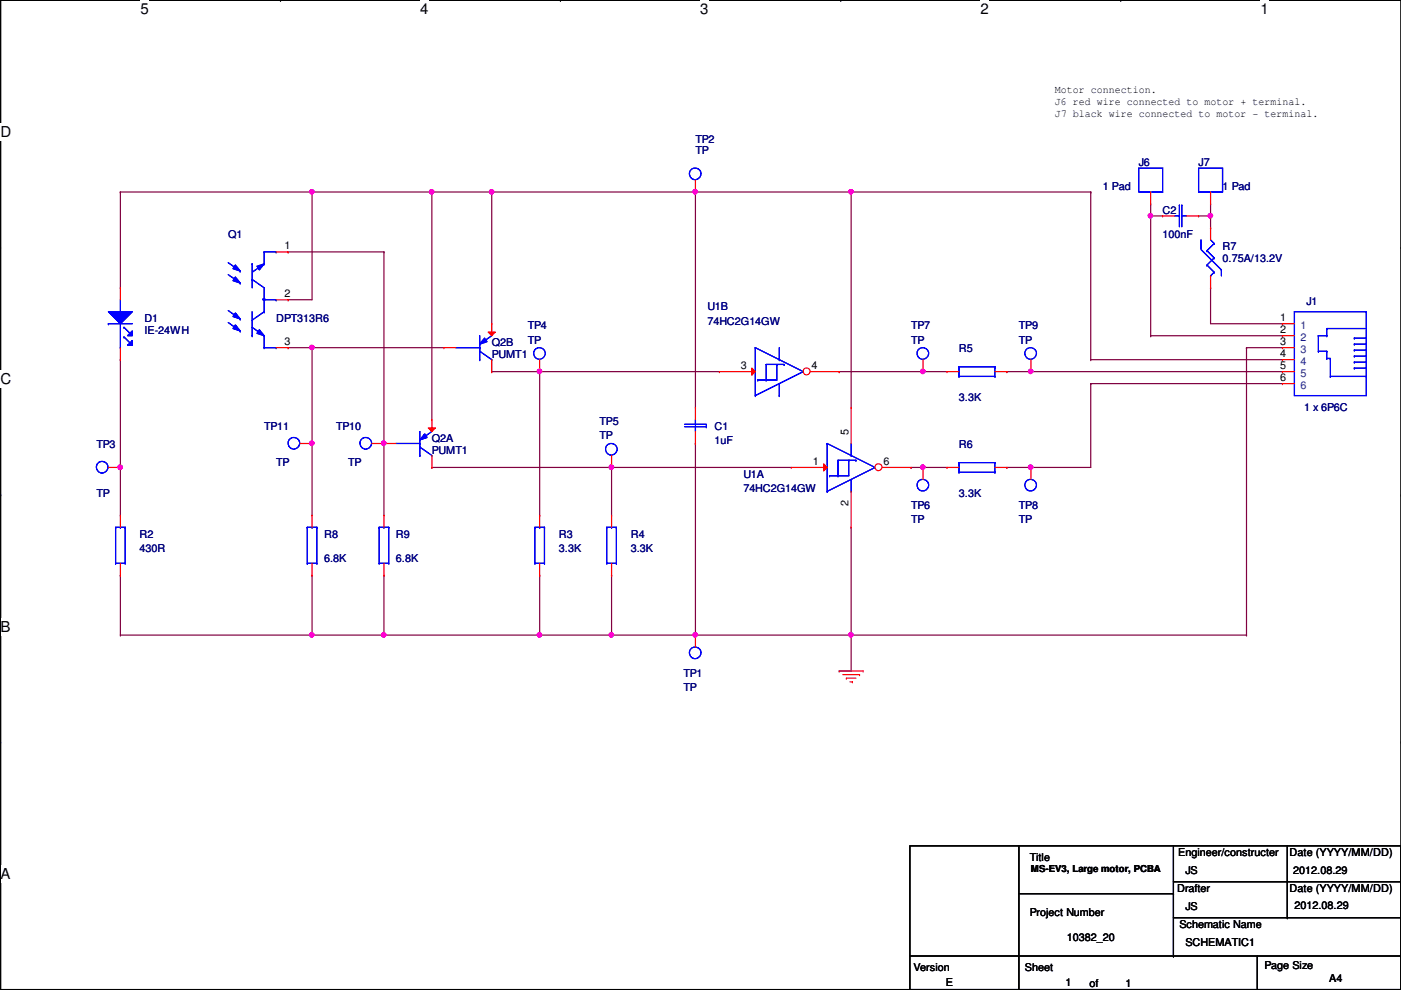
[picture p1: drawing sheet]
<svg xmlns="http://www.w3.org/2000/svg" width="297mm" height="210mm" viewBox="0 0 297 210" stroke-linecap="round" stroke-linejoin="round" font-family="sans-serif">
<path d="M.1 .1h296.9v209.8h-296.9z" fill="none" stroke="#000" stroke-width=".25"/>
<path d="M29.8 .1h1.7v3.6h-1.7z" fill="#fff"/>
<path d="M59.5 .1h.1M59.5 209.9h.1" fill="none" stroke="#000" stroke-width=".25"/>
<path d="M89.1 .1h1.8v3.6h-1.8z" fill="#fff"/>
<path d="M118.8 .1h.1M118.8 209.9h.1" fill="none" stroke="#000" stroke-width=".25"/>
<path d="M148.5 .1h1.7v3.6h-1.7z" fill="#fff"/>
<path d="M178.3 .1h.1M178.3 209.9h.1" fill="none" stroke="#000" stroke-width=".25"/>
<path d="M207.9 .1h1.8v3.6h-1.8z" fill="#fff"/>
<path d="M237.6 .1h.1M237.6 209.9h.1" fill="none" stroke="#000" stroke-width=".25"/>
<g fill="#fff">
<path d="M267.2 .1h1.8v3.6h-1.8z"/>
<path d="M.1 26.2h2.3v3.7h-2.3z"/>
<path d="M.1 78.7h2.3v3.6h-2.3z"/>
</g>
<path d="M.1 52.5h.1M297 52.5h.1" fill="none" stroke="#000" stroke-width=".25"/>
<path d="M.1 131.1h2.1v3.7h-2.1z" fill="#fff"/>
<path d="M.1 105h.1M297 105h.1" fill="none" stroke="#000" stroke-width=".25"/>
<path d="M.1 105h.1" fill="none" stroke="#000" stroke-width=".21"/>
<path d="M.1 183.6h2.1v3.6h-2.1z" fill="#fff"/>
<path d="M.1 157.4h.1M297 157.4h.1" fill="none" stroke="#000" stroke-width=".25"/>
<path d="M244 45.8h.1M244 43.3v2.5M256.7 45.8h.1M256.7 43.3v2.5M244 71.2h.1M244 71.2h27.9M256.7 68.7h15.2M271.9 68.7h.1M25.5 99.1h.1M25.5 99.1v10.2" fill="none" stroke="#800040" stroke-width=".25"/>
<circle cx="25.5" cy="99.1" r=".48" fill="#f0f"/>
<circle cx="25.5" cy="99.1" r=".48" fill="none" stroke="#f0f" stroke-width=".25"/>
<path d="M66.2 40.7h.1M66.2 40.7v22.9" fill="none" stroke="#800040" stroke-width=".25"/>
<circle cx="66.1" cy="40.7" r=".48" fill="#f0f"/>
<circle cx="66.1" cy="40.7" r=".48" fill="none" stroke="#f0f" stroke-width=".25"/>
<path d="M61.1 63.6h.1M61.1 63.6h5.1M114.4 122h.1M114.4 122v12.7M129.7 122h.1M129.7 122v12.7" fill="none" stroke="#800040" stroke-width=".25"/>
<circle cx="129.6" cy="134.7" r=".48" fill="#f0f"/>
<circle cx="129.6" cy="134.7" r=".48" fill="none" stroke="#f0f" stroke-width=".25"/>
<path d="M114.4 78.8h.1M114.4 78.8h38.1" fill="none" stroke="#800040" stroke-width=".25"/>
<circle cx="114.4" cy="78.8" r=".48" fill="#f0f"/>
<circle cx="114.4" cy="78.8" r=".48" fill="none" stroke="#f0f" stroke-width=".25"/>
<path d="M114.4 78.8h.1M114.4 78.8v30.5M129.7 99.1h.1M129.7 99.1h38.1" fill="none" stroke="#800040" stroke-width=".25"/>
<circle cx="129.6" cy="99.1" r=".48" fill="#f0f"/>
<circle cx="129.6" cy="99.1" r=".48" fill="none" stroke="#f0f" stroke-width=".25"/>
<path d="M195.7 78.8h.1M195.7 78.8h5.1M218.6 78.8h.1M218.6 78.8h53.3" fill="none" stroke="#800040" stroke-width=".25"/>
<circle cx="218.5" cy="78.8" r=".48" fill="#f0f"/>
<circle cx="218.5" cy="78.8" r=".48" fill="none" stroke="#f0f" stroke-width=".25"/>
<path d="M218.6 99.1h.1M218.6 99.1h12.7" fill="none" stroke="#800040" stroke-width=".25"/>
<circle cx="218.5" cy="99.1" r=".48" fill="#f0f"/>
<circle cx="218.5" cy="99.1" r=".48" fill="none" stroke="#f0f" stroke-width=".25"/>
<g fill="none" stroke="#800040" stroke-width=".25">
<path d="M25.5 40.7h.1M25.5 40.7v20.3M25.5 40.7h40.7M147.4 40.7h33.1M180.5 40.7h.1M231.3 81.4h.1M231.3 81.4v17.7M231.3 81.4h40.6M25.5 122h.1M25.5 134.7h.1M25.5 122v12.7M25.5 134.7h40.7"/>
<path d="M114.4 134.7h.1M114.4 134.7h15.3"/>
</g>
<circle cx="147.4" cy="40.7" r=".48" fill="#f0f"/>
<circle cx="147.4" cy="40.7" r=".48" fill="none" stroke="#f0f" stroke-width=".25"/>
<circle cx="180.4" cy="40.7" r=".48" fill="#f0f"/>
<circle cx="180.4" cy="40.7" r=".48" fill="none" stroke="#f0f" stroke-width=".25"/>
<g fill="none" stroke="#800040" stroke-width=".25">
<path d="M147.4 40.7h.1M147.4 40.7v45.7M231.3 40.7h.1M231.3 40.7v35.6M25.5 76.3h.1M25.5 76.3v22.8M213.5 78.8h.1M213.5 78.8h5.1M231.3 76.3h.1M231.3 76.3h40.6M147.4 94.1h.1M147.4 94.1v40.6"/>
<path d="M129.7 134.7h.1M129.7 134.7h50.8M147.4 134.7h.1M180.5 134.7h.1M180.5 134.7v7.6"/>
</g>
<circle cx="180.4" cy="134.7" r=".48" fill="#f0f"/>
<circle cx="180.4" cy="134.7" r=".48" fill="none" stroke="#f0f" stroke-width=".25"/>
<circle cx="147.4" cy="134.7" r=".48" fill="#f0f"/>
<circle cx="147.4" cy="134.7" r=".48" fill="none" stroke="#f0f" stroke-width=".25"/>
<path d="M193.2 99.1h.1M193.2 99.1h2.5" fill="none" stroke="#800040" stroke-width=".25"/>
<circle cx="195.7" cy="99.1" r=".48" fill="#f0f"/>
<circle cx="195.7" cy="99.1" r=".48" fill="none" stroke="#f0f" stroke-width=".25"/>
<path d="M66.2 40.7h.1M66.2 40.7h25.4M177.9 78.8h.1M177.9 78.8h17.8M195.7 99.1h.1M195.7 99.1h5.1M213.5 99.1h.1M213.5 99.1h5.1" fill="none" stroke="#800040" stroke-width=".25"/>
<circle cx="195.7" cy="78.8" r=".48" fill="#f0f"/>
<circle cx="195.7" cy="78.8" r=".48" fill="none" stroke="#f0f" stroke-width=".25"/>
<path d="M104.3 40.7h.1M104.3 40.7v28M180.5 111.8h.1M180.5 111.8v22.9M177.9 142.3h.1M177.9 142.3h2.6" fill="none" stroke="#800040" stroke-width=".25"/>
<circle cx="104.2" cy="40.7" r=".48" fill="#f0f"/>
<circle cx="104.2" cy="40.7" r=".48" fill="none" stroke="#f0f" stroke-width=".25"/>
<g fill="none" stroke="#800040" stroke-width=".25">
<path d="M61.1 53.4h.1M61.1 53.4h20.3M81.4 53.4h.1M81.4 53.4v55.9M61.1 73.7h.1M61.1 73.7h5.1M104.3 78.8h.1M104.3 78.8h10.1M81.4 94.1h.1M91.6 99.1h.1M91.6 99.1h38.1M129.7 99.1h.1"/>
<path d="M129.7 99.1v10.2"/>
</g>
<circle cx="81.4" cy="94" r=".48" fill="#f0f"/>
<circle cx="81.4" cy="94" r=".48" fill="none" stroke="#f0f" stroke-width=".25"/>
<path d="M66.2 134.7h.1M81.4 122h.1M81.4 122v12.7h-15.2" fill="none" stroke="#800040" stroke-width=".25"/>
<circle cx="81.4" cy="134.7" r=".48" fill="#f0f"/>
<circle cx="81.4" cy="134.7" r=".48" fill="none" stroke="#f0f" stroke-width=".25"/>
<circle cx="66.1" cy="134.7" r=".48" fill="#f0f"/>
<circle cx="66.1" cy="134.7" r=".48" fill="none" stroke="#f0f" stroke-width=".25"/>
<path d="M66.2 73.7h.1M66.2 73.7v20.4M66.2 73.7h27.9M66.2 122h.1M66.2 122v12.7" fill="none" stroke="#800040" stroke-width=".25"/>
<circle cx="66.1" cy="73.7" r=".48" fill="#f0f"/>
<circle cx="66.1" cy="73.7" r=".48" fill="none" stroke="#f0f" stroke-width=".25"/>
<path d="M81.4 134.7h.1M81.4 134.7h33" fill="none" stroke="#800040" stroke-width=".25"/>
<circle cx="114.4" cy="134.7" r=".48" fill="#f0f"/>
<circle cx="114.4" cy="134.7" r=".48" fill="none" stroke="#f0f" stroke-width=".25"/>
<path d="M91.6 40.7h.1M91.6 40.7v48.3M104.3 40.7h.1M104.3 40.7h43.1" fill="none" stroke="#800040" stroke-width=".25"/>
<circle cx="91.5" cy="40.7" r=".48" fill="#f0f"/>
<circle cx="91.5" cy="40.7" r=".48" fill="none" stroke="#f0f" stroke-width=".25"/>
<path d="M91.6 40.7h.1M91.6 40.7h12.7M66.2 94.1h.1M66.2 94.1v15.2" fill="none" stroke="#800040" stroke-width=".25"/>
<circle cx="66.1" cy="94" r=".48" fill="#f0f"/>
<circle cx="66.1" cy="94" r=".48" fill="none" stroke="#f0f" stroke-width=".25"/>
<path d="M244 45.8h.1M244 45.8h2.5M244 45.8v25.4M244 71.2h.1M256.7 61h.1M256.7 61v7.7M264.3 73.7h.1M264.3 73.7h7.6M264.3 73.7v61M180.5 134.7h83.8M264.3 134.7h.1" fill="none" stroke="#800040" stroke-width=".25"/>
<circle cx="243.9" cy="45.8" r=".48" fill="#f0f"/>
<circle cx="243.9" cy="45.8" r=".48" fill="none" stroke="#f0f" stroke-width=".25"/>
<path d="M254.1 45.8h2.6M256.7 45.8h.1" fill="none" stroke="#800040" stroke-width=".25"/>
<circle cx="256.6" cy="45.8" r=".48" fill="#f0f"/>
<circle cx="256.6" cy="45.8" r=".48" fill="none" stroke="#f0f" stroke-width=".25"/>
<path d="M180.5 40.7h.1M180.5 40.7v45.7M180.5 40.7h50.8M231.3 40.7h.1M256.7 48.3h.1M256.7 45.8v2.5" fill="none" stroke="#800040" stroke-width=".25"/>
<g fill="none" stroke="#f00" stroke-width=".25">
<path d="M147.4 38.2v2.5M147.4 40.7h.1M244 43.3h.1M244 40.7v2.6M256.7 43.3h.1M256.7 48.3h.1M256.7 40.7v2.6M256.7 48.3v2.6M256.7 58.5v2.5M200.8 78.8h.1M200.8 78.8h2.5M210.9 78.8h2.6"/>
<path d="M213.5 78.8h.1M256.7 61h.1M271.9 68.7h.1M271.9 71.2h.1M271.9 73.7h.1M271.9 76.3h.1M271.9 78.8h.1M271.9 68.7h2.5M271.9 71.2h2.5M271.9 73.7h2.5M271.9 76.3h2.5M271.9 78.8h2.5"/>
<path d="M23 99.1h2.5M25.5 99.1h.1M63.6 94.1h2.6M66.2 94.1h.1M129.7 99.1h.1M129.7 96.6v2.5M147.4 86.4h.1M147.4 94.1h.1M147.4 86.4v2.6M147.4 91.5v2.6M195.7 99.1h.1M195.7 99.1v2.6"/>
<path d="M271.9 81.4h.1M271.9 81.4h2.5M25.5 109.3h.1M25.5 109.3v2.5M25.5 119.5v2.5M66.2 109.3h.1M66.2 109.3v2.5M66.2 119.5v2.5M81.4 109.3h.1M81.4 109.3v2.5M81.4 119.5v2.5M114.4 109.3h.1"/>
<path d="M114.4 109.3v2.5M114.4 119.5v2.5M25.5 122h.1M66.2 122h.1M81.4 122h.1M114.4 122h.1M147.4 134.7h.1M147.4 134.7v2.5M177.9 142.3h5.1M178.7 143.1h3.5M179.4 143.8h.1M179.4 143.8h2.1"/>
<path d="M180.2 144.6h.5M180.7 144.6h.1M182.2 143.1h.1M183 142.3h.1"/>
</g>
<g fill="none" stroke="#000" stroke-width=".25">
<path d="M192.9 179.4h104.1v30.5h-104.1zM216 179.4v30.5M248.8 179.4v23.4M272.9 179.4v15.2M216 189.6h32.8M248.8 189.6h.1M248.8 187h48.2M248.8 194.6h48.2M272.9 194.6h.1M297 187h.1M297 194.6h.1M192.9 202.8h104.1"/>
<path d="M216 209.9h.1M248.8 202.8h.1M266.6 209.9h.1M266.6 202.8v7.1M297 202.8h.1"/>
</g>
<g fill="none" stroke="#00f" stroke-width=".25">
<path d="M241.4 35.6h5.1v5.1h-5.1zM254.1 35.6h5.1v5.1h-5.1zM254.6 50.9v2l4.3 4.3v1.3M255.9 53.2h.1M255.9 56.2h.1M255.9 53.2l1.5 1.5M255.9 56.2l1.5 1.5M256.7 58.5h.1M256.7 50.9l.7 .7M257.4 51.6h.1M257.4 54.7h.1M257.4 57.7h.1"/>
<path d="M257.4 51.6l-1.5 1.6M257.4 54.7l-1.5 1.5M257.4 57.7l-.7 .8M203.3 77.8h.1M203.3 79.8h.1M203.3 78.8h.1M203.3 79.8h7.6M203.3 77.8v2M203.3 77.8h7.6M210.9 77.8h.1M210.9 79.8h.1M210.9 77.8v2"/>
<path d="M274.4 66.1h15.3v17.8h-15.3zM279.5 71.2h.1M279.5 74.5h.1M279.5 71.2h1.8M279.5 71.2v3.3M279.5 74.5h1.8M281.3 69.7h.1M281.3 71.2h.1M281.3 74.5h.1M281.3 76h.1M281.3 69.7h8.4M281.3 69.7v1.5"/>
<path d="M281.3 74.5v1.5M281.3 76h.8M282.1 76h.1M282.1 79.8h.1M282.1 76v3.8M282.1 79.8h7.6M287.1 73h.1M287.1 74.3h.1M287.1 71.7h.1M287.1 75.5h.1M287.1 76.8h.1M287.1 78.1h.1"/>
<path d="M287.1 73h2.6M287.1 74.3h2.6M287.1 71.7h2.6M287.1 75.5h2.6M287.1 76.8h2.6M287.1 78.1h2.6M289.7 79.8h.1M83.9 94.1h5.1M89 94.1h.1M89 96.6h.1M89 93.3h.1M89 91.5v5.1"/>
<path d="M89 94.8l2.6 1.8M91.6 96.6h.1M91.6 91.5l-2.6 1.8M145.2 90.5h4.5M145.2 90h4.5M147.4 90h.1M147.4 90.5h.1M147.4 89v1M147.4 90.5v1M149.7 90.5h.1M149.7 90h.1M24.5 119.5h.1"/>
<path d="M24.5 111.8h.1M24.5 111.8h2M24.5 119.5h2M24.5 111.8v7.7M25.5 111.8h.1M26.5 111.8h.1M26.5 119.5h.1M26.5 111.8v7.7M65.1 119.5h.1M65.1 111.8h.1M65.1 111.8h2.1M65.1 119.5h2.1"/>
<path d="M65.1 111.8v7.7M66.2 111.8h.1M67.2 111.8h.1M67.2 119.5h.1M67.2 111.8v7.7M80.4 119.5h.1M80.4 111.8h.1M80.4 111.8h2M80.4 119.5h2M80.4 111.8v7.7M81.4 111.8h.1M82.4 111.8h.1"/>
<path d="M82.4 119.5h.1M82.4 111.8v7.7M113.4 119.5h.1M113.4 111.8h.1M113.4 111.8h2M113.4 119.5h2M113.4 111.8v7.7M114.4 111.8h.1M115.4 111.8h.1M115.4 119.5h.1M115.4 111.8v7.7"/>
<circle cx="147.4" cy="36.9" r="1.23"/>
<circle cx="21.7" cy="99.1" r="1.23"/>
<circle cx="62.3" cy="94" r="1.23"/>
<circle cx="129.6" cy="95.3" r="1.23"/>
<circle cx="195.7" cy="102.9" r="1.23"/>
<circle cx="147.4" cy="138.5" r="1.23"/>
</g>
<path d="M90 92l.5 .8-1.5 .5z" fill="#00f"/>
<path d="M83.9 94.1h5.1M89 94.1h.1M89 96.6h.1M89 93.3h.1M89 91.5v5.1M89 94.8l2.6 1.8M90 92l.5 .8-1.5 .5zM91.6 96.6h.1M91.6 91.5l-2.6 1.8" fill="none" stroke="#00f" stroke-width=".25"/>
<path d="M90 92l.5 .8-1.5 .5z" fill="#00f"/>
<path d="M90 92l.5 .8-1.5 .5z" fill="none" stroke="#00f" stroke-width=".25"/>
<path d="M90.8 90.8h1.5l-.7 .7z" fill="#f00"/>
<g fill="none" stroke="#f00" stroke-width=".25">
<path d="M81.4 94.1h.1M81.4 94.1h2.5M90.8 90.8h1.5l-.7 .7zM91.6 89h.1M91.6 99.1h.1M91.6 89v2.5M91.6 96.6v2.5M129.7 109.3h.1M129.7 109.3v2.5M129.7 119.5v2.5M180.5 111.8h.1M180.5 104.2v7.6"/>
<path d="M129.7 122h.1"/>
</g>
<g fill="none" stroke="#00f" stroke-width=".25">
<path d="M175.4 94.1h.1M175.4 94.1l10.1 5M175.4 94.1v10.1M180 97.6h.1M180 97.6v3.3h-4.1M180.5 96.6h.1M180.5 94.1v2.5M181.5 97.6h.1M181.5 97.6h-3.8v3.3M185.5 99.1h.1M185.5 99.1l-10.1 5.1M128.6 119.5h.1"/>
<path d="M128.6 111.8h.1M128.6 111.8h2.1M128.6 119.5h2.1M128.6 111.8v7.7M129.7 111.8h.1M130.7 111.8h.1M130.7 119.5h.1M130.7 111.8v7.7M175.4 104.2h.1M175.9 100.9h.1M177.7 100.9h.1M180.5 104.2h.1"/>
<path d="M180.5 101.7v2.5"/>
</g>
<path d="M174.6 98.4l.8 .7-.8 .8z" fill="#f00"/>
<path d="M167.8 99.1h.1M167.8 99.1h7.6M174.6 98.4l.8 .7-.8 .8z" fill="none" stroke="#f00" stroke-width=".25"/>
<circle cx="186.3" cy="99.1" r=".73" fill="#fff"/>
<g fill="none" stroke="#f00" stroke-width=".25">
<path d="M246.5 45.8h.1M246.5 45.8h2.5M251.6 45.8h2.5M254.1 45.8h.1M114.4 78.8h.1M114.4 76.3v2.5M195.7 78.8h.1M195.7 76.3v2.5M180.5 86.4h.1M180.5 86.4v7.7M187.1 99.1h6.1M193.2 99.1h.1"/>
<path d="M200.8 99.1h.1M200.8 99.1h2.5M210.9 99.1h2.6M213.5 99.1h.1"/>
<circle cx="186.3" cy="99.1" r=".73"/>
</g>
<g fill="none" stroke="#00f" stroke-width=".25">
<path d="M249 45.8h1.1M250.1 45.8h.1M250.1 43.5h.1M250.1 43.5v4.6M250.6 43.5h.1M250.6 45.8h.1M250.6 45.8h1M250.6 43.5v4.6M96.6 73.7h5.1M101.7 73.7h.1M101.7 76.3h.1M101.7 73h.1"/>
<path d="M101.7 71.2v5.1M101.7 74.5l2.6 1.8M104.3 76.3h.1M104.3 71.2l-2.6 1.8M203.3 98.1h.1M203.3 99.1h.1M203.3 98.1v2.1M203.3 98.1h7.6M210.9 98.1h.1M210.9 98.1v2.1M203.3 100.2h.1M203.3 100.2h7.6"/>
<path d="M210.9 100.2h.1"/>
<circle cx="114.4" cy="75" r="1.23"/>
<circle cx="195.7" cy="75" r="1.23"/>
</g>
<path d="M102.7 71.7l.5 .8-1.5 .5z" fill="#00f"/>
<path d="M96.6 73.7h5.1M101.7 73.7h.1M101.7 76.3h.1M101.7 73h.1M101.7 71.2v5.1M101.7 74.5l2.6 1.8M102.7 71.7l.5 .8-1.5 .5zM104.3 76.3h.1M104.3 71.2l-2.6 1.8" fill="none" stroke="#00f" stroke-width=".25"/>
<path d="M102.7 71.7l.5 .8-1.5 .5z" fill="#00f"/>
<path d="M102.7 71.7l.5 .8-1.5 .5z" fill="none" stroke="#00f" stroke-width=".25"/>
<path d="M103.5 70.4h1.5l-.7 .8z" fill="#f00"/>
<path d="M94.1 73.7h.1M94.1 73.7h2.5M103.5 70.4h1.5l-.7 .8zM104.3 68.7h.1M104.3 78.8h.1M104.3 68.7v2.5M104.3 76.3v2.5M218.6 99.1h.1M218.6 99.1v2.6" fill="none" stroke="#f00" stroke-width=".25"/>
<circle cx="218.5" cy="102.9" r="1.23" fill="none" stroke="#00f" stroke-width=".25"/>
<path d="M55 69.9l1 1.3-1.5-.5z" fill="#00f"/>
<path d="M53.5 67.9h.1M53.5 71.2h.1M53.5 69.4l2.5 1.8M53.5 66.1v5.1M55 69.9l1 1.3-1.5-.5zM56 71.2h.1M56 66.1l-2.5 1.8" fill="none" stroke="#00f" stroke-width=".25"/>
<path d="M54.5 56.5l1.5-.5-1 1.2z" fill="#00f"/>
<path d="M48.4 55.7l2.5 1.8M50.9 57.5h.1M53.5 59.3h.1M53.5 56h.1M53.5 59.3l2.5 1.7M53.5 56v5M54.5 56.5l1.5-.5-1 1.2zM56 56h.1M56 56l-2.5 1.7" fill="none" stroke="#00f" stroke-width=".25"/>
<path d="M49.9 56.2l1 1.3-1.5-.5z" fill="#00f"/>
<path d="M48.4 58.3l2.5 1.7M49.9 56.2l1 1.3-1.5-.5zM50.9 60h.1" fill="none" stroke="#00f" stroke-width=".25"/>
<path d="M49.9 58.8l1 1.2-1.5-.5z" fill="#00f"/>
<path d="M49.9 58.8l1 1.2-1.5-.5z" fill="none" stroke="#00f" stroke-width=".25"/>
<path d="M49.9 66.4l1 1.2-1.5-.5z" fill="#00f"/>
<path d="M48.4 65.9l2.5 1.7M48.4 68.4l2.5 1.8M49.9 66.4l1 1.2-1.5-.5zM50.9 67.6h.1M50.9 70.2h.1" fill="none" stroke="#00f" stroke-width=".25"/>
<path d="M49.9 68.9l1 1.3-1.5-.5z" fill="#00f"/>
<g fill="none" stroke="#00f" stroke-width=".25">
<path d="M56 53.4h.1M56 53.4v2.6M56 53.4h2.5M58.5 53.4h.1M49.9 68.9l1 1.3-1.5-.5zM56 66.1h.1M56 73.7h.1M56 61v5.1M56 71.2v2.5M56 63.6h2.5M56 73.7h2.5M58.5 63.6h.1"/>
<path d="M58.5 73.7h.1"/>
</g>
<path d="M55.8 63.4h.3v.3h-.3z" fill-rule="evenodd" fill="#00f"/>
<path d="M55.8 63.4h.3v.3h-.3z" fill="none" stroke="#00f" stroke-width=".25"/>
<path d="M55 69.9l1 1.3-1.5-.5z" fill="#00f"/>
<path d="M53.5 67.9h.1M53.5 71.2h.1M53.5 69.4l2.5 1.8M53.5 66.1v5.1M55 69.9l1 1.3-1.5-.5zM56 71.2h.1M56 66.1l-2.5 1.8" fill="none" stroke="#00f" stroke-width=".25"/>
<path d="M54.5 56.5l1.5-.5-1 1.2z" fill="#00f"/>
<path d="M48.4 55.7l2.5 1.8M50.9 57.5h.1M53.5 59.3h.1M53.5 56h.1M53.5 59.3l2.5 1.7M53.5 56v5M54.5 56.5l1.5-.5-1 1.2zM56 56h.1M56 56l-2.5 1.7" fill="none" stroke="#00f" stroke-width=".25"/>
<path d="M49.9 56.2l1 1.3-1.5-.5z" fill="#00f"/>
<path d="M48.4 58.3l2.5 1.7M49.9 56.2l1 1.3-1.5-.5zM50.9 60h.1" fill="none" stroke="#00f" stroke-width=".25"/>
<path d="M49.9 58.8l1 1.2-1.5-.5z" fill="#00f"/>
<path d="M49.9 58.8l1 1.2-1.5-.5z" fill="none" stroke="#00f" stroke-width=".25"/>
<path d="M49.9 66.4l1 1.2-1.5-.5z" fill="#00f"/>
<path d="M48.4 65.9l2.5 1.7M48.4 68.4l2.5 1.8M49.9 66.4l1 1.2-1.5-.5zM50.9 67.6h.1M50.9 70.2h.1" fill="none" stroke="#00f" stroke-width=".25"/>
<path d="M49.9 68.9l1 1.3-1.5-.5z" fill="#00f"/>
<g fill="none" stroke="#00f" stroke-width=".25">
<path d="M56 53.4h.1M56 53.4v2.6M56 53.4h2.5M58.5 53.4h.1M49.9 68.9l1 1.3-1.5-.5zM56 66.1h.1M56 73.7h.1M56 61v5.1M56 71.2v2.5M56 63.6h2.5M56 73.7h2.5M58.5 63.6h.1"/>
<path d="M58.5 73.7h.1"/>
</g>
<path d="M55.8 63.4h.3v.3h-.3z" fill-rule="evenodd" fill="#00f"/>
<g fill="none" stroke="#00f" stroke-width=".25">
<path d="M55.8 63.4h.3v.3h-.3zM160.1 73.7h.1M160.1 73.7l10.2 5.1M160.1 73.7v10.2M164.7 77.3h.1M164.7 77.3v3.3h-4M165.2 76.3h.1M165.2 73.7v2.6M166.2 77.3h.1M166.2 77.3h-3.8v3.3M170.3 78.8h.1M170.3 78.8l-10.2 5.1"/>
<path d="M160.1 83.9h.1M160.7 80.6h.1M162.4 80.6h.1M165.2 83.9h.1M165.2 81.4v2.5"/>
<circle cx="218.5" cy="75" r="1.23"/>
</g>
<path d="M58.5 53.4h2.6M61.1 53.4h.1M58.5 73.7h2.6M58.5 63.6h2.6M61.1 73.7h.1M61.1 63.6h.1M218.6 78.8h.1M218.6 76.3v2.5" fill="none" stroke="#f00" stroke-width=".25"/>
<path d="M159.4 78.1l.7 .7-.7 .8z" fill="#f00"/>
<path d="M152.5 78.8h.1M152.5 78.8h7.6M159.4 78.1l.7 .7-.7 .8z" fill="none" stroke="#f00" stroke-width=".25"/>
<circle cx="171" cy="78.8" r=".73" fill="#fff"/>
<g fill="none" stroke="#f00" stroke-width=".25">
<path d="M171.8 78.8h6.1M177.9 78.8h.1"/>
<circle cx="171" cy="78.8" r=".73"/>
</g>
<path d="M23 66.1h5.1l-2.6 2.6z" fill="#00f"/>
<path d="M23 66.1h5.1l-2.6 2.6z" fill="none" stroke="#00f" stroke-width=".25"/>
<path d="M28.1 70.2v1h-1.1z" fill="#00f"/>
<path d="M28.1 70.2v1h-1.1z" fill="none" stroke="#00f" stroke-width=".25"/>
<path d="M27 73.2l1.1-1v1z" fill="#00f"/>
<path d="M23 68.7h.1M23 68.7h5.1M25.5 66.1h.1M25.5 73.7h.1M25.5 63.6v2.5M25.5 68.7v5M26.3 69.4h.1M26.3 71.5h.1M26.3 69.4l1.3 1.3M26.3 71.5l1.3 1.2M27 73.2l1.1-1v1z" fill="none" stroke="#00f" stroke-width=".25"/>
<path d="M23 66.1h5.1l-2.6 2.6z" fill="#00f"/>
<path d="M23 66.1h5.1l-2.6 2.6z" fill="none" stroke="#00f" stroke-width=".25"/>
<path d="M28.1 70.2v1h-1.1z" fill="#00f"/>
<path d="M28.1 70.2v1h-1.1z" fill="none" stroke="#00f" stroke-width=".25"/>
<path d="M27 73.2l1.1-1v1z" fill="#00f"/>
<g fill="none" stroke="#00f" stroke-width=".25">
<path d="M23 68.7h.1M23 68.7h5.1M25.5 66.1h.1M25.5 73.7h.1M25.5 63.6v2.5M25.5 68.7v5M26.3 69.4h.1M26.3 71.5h.1M26.3 69.4l1.3 1.3M26.3 71.5l1.3 1.2M27 73.2l1.1-1v1z"/>
<circle cx="77.5" cy="94" r="1.23"/>
</g>
<path d="M25.5 61h.1M25.5 76.3h.1M25.5 61v2.6M25.5 73.7v2.6M78.9 94.1h2.5M81.4 94.1h.1" fill="none" stroke="#f00" stroke-width=".25"/>
<circle cx="25.5" cy="99.1" r=".48" fill="#f0f"/>
<circle cx="25.5" cy="99.1" r=".48" fill="none" stroke="#f0f" stroke-width=".25"/>
<circle cx="66.1" cy="40.7" r=".48" fill="#f0f"/>
<circle cx="66.1" cy="40.7" r=".48" fill="none" stroke="#f0f" stroke-width=".25"/>
<circle cx="129.6" cy="134.7" r=".48" fill="#f0f"/>
<circle cx="129.6" cy="134.7" r=".48" fill="none" stroke="#f0f" stroke-width=".25"/>
<circle cx="114.4" cy="78.8" r=".48" fill="#f0f"/>
<circle cx="114.4" cy="78.8" r=".48" fill="none" stroke="#f0f" stroke-width=".25"/>
<circle cx="129.6" cy="99.1" r=".48" fill="#f0f"/>
<circle cx="129.6" cy="99.1" r=".48" fill="none" stroke="#f0f" stroke-width=".25"/>
<circle cx="218.5" cy="78.8" r=".48" fill="#f0f"/>
<circle cx="218.5" cy="78.8" r=".48" fill="none" stroke="#f0f" stroke-width=".25"/>
<circle cx="218.5" cy="99.1" r=".48" fill="#f0f"/>
<circle cx="218.5" cy="99.1" r=".48" fill="none" stroke="#f0f" stroke-width=".25"/>
<circle cx="147.4" cy="40.7" r=".48" fill="#f0f"/>
<circle cx="147.4" cy="40.7" r=".48" fill="none" stroke="#f0f" stroke-width=".25"/>
<circle cx="180.4" cy="40.7" r=".48" fill="#f0f"/>
<circle cx="180.4" cy="40.7" r=".48" fill="none" stroke="#f0f" stroke-width=".25"/>
<circle cx="180.4" cy="134.7" r=".48" fill="#f0f"/>
<circle cx="180.4" cy="134.7" r=".48" fill="none" stroke="#f0f" stroke-width=".25"/>
<circle cx="147.4" cy="134.7" r=".48" fill="#f0f"/>
<circle cx="147.4" cy="134.7" r=".48" fill="none" stroke="#f0f" stroke-width=".25"/>
<circle cx="195.7" cy="99.1" r=".48" fill="#f0f"/>
<circle cx="195.7" cy="99.1" r=".48" fill="none" stroke="#f0f" stroke-width=".25"/>
<circle cx="195.7" cy="78.8" r=".48" fill="#f0f"/>
<circle cx="195.7" cy="78.8" r=".48" fill="none" stroke="#f0f" stroke-width=".25"/>
<circle cx="104.2" cy="40.7" r=".48" fill="#f0f"/>
<circle cx="104.2" cy="40.7" r=".48" fill="none" stroke="#f0f" stroke-width=".25"/>
<circle cx="81.4" cy="94" r=".48" fill="#f0f"/>
<circle cx="81.4" cy="94" r=".48" fill="none" stroke="#f0f" stroke-width=".25"/>
<circle cx="81.4" cy="134.7" r=".48" fill="#f0f"/>
<circle cx="81.4" cy="134.7" r=".48" fill="none" stroke="#f0f" stroke-width=".25"/>
<circle cx="66.1" cy="134.7" r=".48" fill="#f0f"/>
<circle cx="66.1" cy="134.7" r=".48" fill="none" stroke="#f0f" stroke-width=".25"/>
<circle cx="66.1" cy="73.7" r=".48" fill="#f0f"/>
<circle cx="66.1" cy="73.7" r=".48" fill="none" stroke="#f0f" stroke-width=".25"/>
<circle cx="114.4" cy="134.7" r=".48" fill="#f0f"/>
<circle cx="114.4" cy="134.7" r=".48" fill="none" stroke="#f0f" stroke-width=".25"/>
<circle cx="91.5" cy="40.7" r=".48" fill="#f0f"/>
<circle cx="91.5" cy="40.7" r=".48" fill="none" stroke="#f0f" stroke-width=".25"/>
<circle cx="66.1" cy="94" r=".48" fill="#f0f"/>
<circle cx="66.1" cy="94" r=".48" fill="none" stroke="#f0f" stroke-width=".25"/>
<circle cx="243.9" cy="45.8" r=".48" fill="#f0f"/>
<circle cx="243.9" cy="45.8" r=".48" fill="none" stroke="#f0f" stroke-width=".25"/>
<circle cx="256.6" cy="45.8" r=".48" fill="#f0f"/>
<circle cx="256.6" cy="45.8" r=".48" fill="none" stroke="#f0f" stroke-width=".25"/>
<g font-size="3.2">
<text x="29.8" y="3">5</text>
<text x="89.1" y="3">4</text>
<text x="148.5" y="3">3</text>
<text x="207.9" y="3">2</text>
<text x="267.2" y="3">1</text>
<text x=".1" y="29.1">D</text>
<text x=".1" y="81.5">C</text>
<text x=".1" y="134">B</text>
<text x=".1" y="186.4">A</text>
</g>
<g font-size="2.3">
<text x="223.6" y="19.8">Motor connection.</text>
<text x="223.6" y="22.4">J6 red wire connected to motor + terminal.</text>
<text x="223.6" y="24.9">J7 black wire connected to motor - terminal.</text>
<text x="60.3" y="52.8">1</text>
<text x="60.3" y="63">2</text>
<text x="271.4" y="68.1">1</text>
<text x="271.4" y="70.6">2</text>
<text x="60.3" y="73.2">3</text>
<text x="271.4" y="73.2">3</text>
<text x="271.4" y="75.7">4</text>
<text x="157.1" y="78.2">3</text>
<text x="172.1" y="78.2">4</text>
<text x="271.4" y="78.2">5</text>
<text x="271.4" y="80.8">6</text>
<text x="179.9" y="92.3" transform="rotate(-90 179.9 92.3)">5</text>
<text x="172.3" y="98.6">1</text>
<text x="187.3" y="98.6">6</text>
<text x="179.9" y="107.3" transform="rotate(-90 179.9 107.3)">2</text>
<text x="218.3" y="182.6">Title</text>
<text x="249.8" y="181.6">Engineer/constructer</text>
<text x="251.3" y="185.4">JS</text>
<text x="273.4" y="181.6">Date (YYYY/MM/DD)</text>
<text x="274.2" y="185.4">2012.08.29</text>
<text x="249.6" y="189.2">Drafter</text>
<text x="273.4" y="189.2">Date (YYYY/MM/DD)</text>
<text x="218.3" y="194.3">Project Number</text>
<text x="250.1" y="196.9">Schematic Name</text>
<text x="251.3" y="193">JS</text>
<text x="274.4" y="192.8">2012.08.29</text>
<text x="226.2" y="199.6">10382_20</text>
<text x="251.3" y="200.7">SCHEMATIC1</text>
<text x="193.7" y="206">Version</text>
<text x="200.5" y="209">E</text>
<text x="217.3" y="206">Sheet</text>
<text x="225.9" y="209">1</text>
<text x="231" y="209.3">of</text>
<text x="238.6" y="209.3">1</text>
<text x="268.1" y="205.5">Page Size</text>
<text x="281.8" y="208.3">A4</text>
</g>
<g font-size="2.3" fill="#000080">
<text x="147.4" y="30.2">TP2</text>
<text x="147.4" y="32.8">TP</text>
<text x="241.4" y="35.3">J6</text>
<text x="254.1" y="35.3">J7</text>
<text x="233.8" y="40.4">1 Pad</text>
<text x="259.2" y="40.4">1 Pad</text>
<text x="246.5" y="45.5">C2</text>
<text x="48.4" y="50.5">Q1</text>
<text x="246.5" y="50.5">100nF</text>
<text x="259.2" y="53.1">R7</text>
<text x="259.2" y="55.6">0.75A/13.2V</text>
<text x="150" y="65.8">U1B</text>
<text x="277" y="64.8">J1</text>
<text x="30.6" y="68.3">D1</text>
<text x="30.6" y="70.9">IE-24WH</text>
<text x="58.5" y="68.3">DPT313R6</text>
<text x="111.9" y="69.9">TP4</text>
<text x="150" y="68.8">74HC2G14GW</text>
<text x="193.2" y="69.9">TP7</text>
<text x="216" y="69.9">TP9</text>
<text x="104.3" y="73.4">Q2B</text>
<text x="104.3" y="75.9">PUMT1</text>
<text x="111.9" y="72.9">TP</text>
<text x="193.2" y="72.9">TP</text>
<text x="203.3" y="74.7">R5</text>
<text x="216" y="72.9">TP</text>
<text x="203.3" y="85.1">3.3K</text>
<text x="276.5" y="87.1">1 x 6P6C</text>
<text x="20.4" y="95">TP3</text>
<text x="56" y="91.2">TP11</text>
<text x="71.2" y="91.2">TP10</text>
<text x="91.6" y="93.7">Q2A</text>
<text x="127.1" y="90.2">TP5</text>
<text x="127.1" y="93.2">TP</text>
<text x="151.5" y="91.2">C1</text>
<text x="151.5" y="94.2">1uF</text>
<text x="203.3" y="95">R6</text>
<text x="58.5" y="98.8">TP</text>
<text x="73.8" y="98.8">TP</text>
<text x="91.6" y="96.3">PUMT1</text>
<text x="157.6" y="101.3">U1A</text>
<text x="20.4" y="105.4">TP</text>
<text x="157.6" y="104.4">74HC2G14GW</text>
<text x="193.2" y="108">TP6</text>
<text x="203.3" y="105.4">3.3K</text>
<text x="216" y="108">TP8</text>
<text x="193.2" y="111">TP</text>
<text x="216" y="111">TP</text>
<text x="29.6" y="114">R2</text>
<text x="29.6" y="117.1">430R</text>
<text x="68.7" y="114">R8</text>
<text x="68.7" y="119.1">6.8K</text>
<text x="83.9" y="114">R9</text>
<text x="83.9" y="119.1">6.8K</text>
<text x="118.5" y="114">R3</text>
<text x="118.5" y="117.1">3.3K</text>
<text x="133.7" y="114">R4</text>
<text x="133.7" y="117.1">3.3K</text>
<text x="144.9" y="143.5">TP1</text>
<text x="144.9" y="146.6">TP</text>
</g>
<g font-size="2.3" fill="#004080">
<text x="275.7" y="69.8">1</text>
<text x="275.7" y="72.3">2</text>
<text x="275.7" y="74.8">3</text>
<text x="275.7" y="77.4">4</text>
<text x="275.7" y="79.9">5</text>
<text x="275.7" y="82.5">6</text>
</g>
<text font-size="2" x="218.6" y="184.9">MS-EV3, Large motor, PCBA</text>
</svg>
